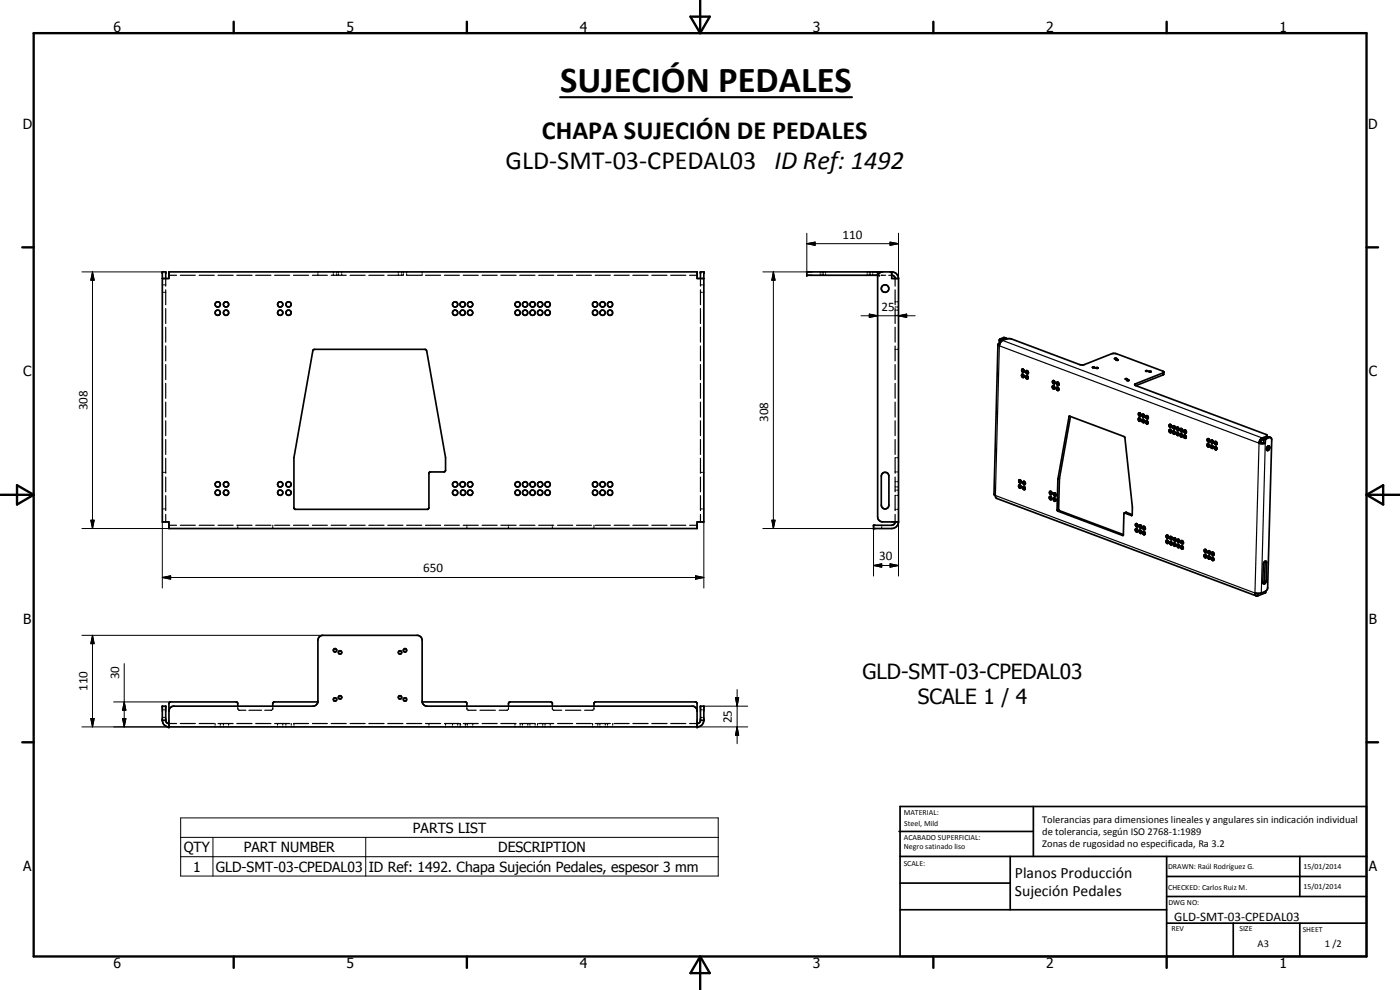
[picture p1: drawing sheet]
<svg xmlns="http://www.w3.org/2000/svg" width="420mm" height="297mm" viewBox="0 0 420 297" stroke-linecap="round" stroke-linejoin="round" font-family="sans-serif">
<g fill="none" stroke="#000" stroke-width=".51">
<path d="M48.7 83.6h2v-2h158.5v2h2M49.7 83.6v-2h-1v75h2v2h158.5v-2h2v-75h-1v2M263.4 81.6v1M263.5 82.6h-21.4v-1h25.5a2 2 0 0 1 2.1 2M264.9 81.6l-1.1 .4-.4 1.1v72l.4 1 .8 .4 5.1 .1M267.3 81.6l.3 .3v1.7h2.1M267.6 82.6l.7 .2 .3 .8M269.7 83.6v73M93.9 105.1l.5-.3 33.5 .1 5.8 32.4-.1 4.1-.4 .2h-4.1l-.4 .3v10.4l-.2 .4-40 .1-.2-.2-.1-15.3zM299.5 103.4l-1.2 44.9 .4 .4 .3 .8 78.1 29.3M299.9 103l.2 .1M299.9 103l-.4 .4"/>
<path d="M300.4 102.6l-.5 1.2-.4-.4M302 101.5l-.7-.2-1.3 .5-.1 1.2M302 101.5l-1.5 .5-.1 .6M302 101.5l.2 .1M302.1 101.7h1.4l20.5 7.7h1.4l8.3-3.3 1-.1 14.6 5.5v.8l-.3 .2-8.1 3.2M302.1 101.7l-1.7 .9M306.7 112.4a.45 .45 0 0 1 .6 .2 .45 .45 0 0 1-.4 .6l-.3-.6zM306.7 110.8l.3-.1 .4 .4-.2 .6-.5-.3zM307 112.3l.3 .7M307.1 110.8l.3 .7M307.9 111.3a.45 .45 0 0 1 .7 .3 .45 .45 0 0 1-.5 .5zM308.3 112.8l.3 .7"/>
<path d="M308.3 111.3l.3 .7M315.9 115.8a.43 .43 0 0 1 .6 .3 .43 .43 0 0 1-.5 .5l-.2-.4zM315.9 114.3a.48 .48 0 0 1 .6 .3 .48 .48 0 0 1-.2 .6l-.4-.3zM316.3 115.8l.3 .7M316.3 114.2l.3 .8M317.1 116.2l.6 .2v.7l-.6-.2zM317.5 114.7l.3 .8M317.5 116.2l.3 .8M317.5 114.7l-.1-.1a.54 .54 0 0 0-.3 .6 .54 .54 0 0 0 .5 .5l.2-.2M317.5 114.7l.3 .7M327.9 110.2l.6 .1M327.9 110.2h.1"/>
<path d="M328.5 110.3h.1M328.9 110.4h.6l-.4 .1zM334.5 107.6h.6M334.5 107.6h.1M334.9 108l.7-.1-.1 .2zM335.1 107.6h.1M335.6 107.9v.1M337.7 113.7l.7 .1zM338.1 114.1h.7M338.2 114.1h.6M338.2 114.1h-.1M338.8 114.1h.1"/>
<path d="M343.8 111.3h.7l-.6 .1zM343.8 111.3h.1M344.8 111.4l.7 .1-.4 .1zM345.5 111.5h.1M349.3 111.7l-8.5 3.4-.2 .4 39.3 14.8 .4 .3v.6M321.3 125l-3.3 18.6M341.7 124a.52 .52 0 0 1 .7 .2 .52 .52 0 0 1-.2 .7l-.4-.2zM342 125.4a.42 .42 0 0 0-.4 .6 .42 .42 0 0 0 .7 .1M342 125.5l.3 .7M342 125.4l.3 .7M342.1 123.9l.3 .7M342.9 124.3a.48 .48 0 0 1 .6 .4 .48 .48 0 0 1-.5 .5l-.3-.6z"/>
<path d="M343.1 125.9l-.1-.1a.54 .54 0 0 0-.3 .6 .54 .54 0 0 0 .5 .4l.2-.1M343.1 125.9l.3 .8M343.2 125.9l.2 .7M343.2 124.3l.3 .8M343.9 126.3l.1-.1a.56 .56 0 0 1 .5 .4 .56 .56 0 0 1-.2 .7l-.4-.4zM343.9 124.8a.47 .47 0 0 1 .7 .3 .47 .47 0 0 1-.5 .5l-.2-.4zM344.3 126.3l.3 .7M344.3 124.8l.3 .7M350.9 128.9h.1a.48 .48 0 0 1 .6 .3 .48 .48 0 0 1-.4 .6l-.4-.4zM351.3 127.4l.3 .7M351.3 127.4l-.2-.1a.54 .54 0 0 0-.2 .6 .54 .54 0 0 0 .5 .4l.2-.2M351.3 128.9l.3 .7"/>
<path d="M352 129.4l.3-.1 .3 .2 .1 .3-.2 .5-.5-.3zM352.4 129.3l.3 .7M352.4 127.8l.3 .7M353.1 129.8l.2-.1a.57 .57 0 0 1 .5 .4 .57 .57 0 0 1-.2 .6l-.4-.2zM353.1 128.2a.5 .5 0 0 1 .7 .3 .5 .5 0 0 1-.3 .7l-.4-.4zM353.5 129.8l.3 .7M353.5 128.2l.3 .7M354.2 130.2a.47 .47 0 0 1 .7 .3 .47 .47 0 0 1-.5 .6l-.3-.6zM354.6 130.2l.3 .7M354.6 128.6l.3 .7M355.7 130.6l.3 .7M355.8 129l.2 .8"/>
<path d="M362.4 133.1a.57 .57 0 0 1 .6 .4 .57 .57 0 0 1-.2 .7 .6 .6 0 0 1-.5-.4 .6 .6 0 0 1 .1-.7zM362.7 133.2l.3 .7M362.7 131.7l.3 .7M363.8 133.6l.3 .7M363.8 132.1l.3 .7M364.5 134.1h.5l.2 .6a.46 .46 0 0 1-.7 .1 .46 .46 0 0 1 0-.6zM364.9 134l.3 .7M364.9 132.5l.3 .7M377.9 133l.6 .1 1.2-.1M378.3 132.8l-.4 .2M378.3 132.8h1M379.3 131.8a1 1 0 0 0-1 1"/>
<path d="M379.3 132.8l.4 .2M379.7 133l.2-1.3 1.3-.5 .3 .2-1.1 45-.5 .9M380.3 130.7l-1.5 .7a1.62 1.62 0 0 0-.9 1.6M380.4 134a.45 .45 0 0 1 .6-.1 .45 .45 0 0 1 0 .7 .49 .49 0 0 1-.4 .6 .49 .49 0 0 1-.5-.5zM380.6 133.8v.6l-.5 .6M381.3 131.3l-.7-.2-1.1 .4-.2 .4v.9M264.7 142.1a1.15 1.15 0 0 1 1.3-.3 1.15 1.15 0 0 1 .8 1v8.8a1.14 1.14 0 0 1-1.2 1.1 1.14 1.14 0 0 1-1.1-1.1v-8.8zM268.6 156.6l-.2 .6-.8 .4h-5.4v1h5.4a2 2 0 0 0 2.1-2M305.8 144a.5 .5 0 0 1 .7 .3 .5 .5 0 0 1-.4 .6l-.3-.2zM306.1 145.5l.3 .2v.5M306.1 145.5l-.3 .1v.6l.3 .3 .3-.3M306.1 145.5l.3 .8"/>
<path d="M306.2 144l.3 .7M307 146l.2-.1 .4 .3v.6a.51 .51 0 0 1-.6-.1 .51 .51 0 0 1 0-.7zM307.4 144.4a.43 .43 0 0 0-.5 .3 .43 .43 0 0 0 .2 .5l.4 .2 .2-.2M307.4 146l.3 .7M307.4 144.4l.3 .8M315 147.5a.52 .52 0 0 1 .7 .2 .52 .52 0 0 1-.2 .7l-.6-.4zM315.3 149l.3 .8M315.3 149l-.1-.1a.52 .52 0 0 0-.2 .7 .52 .52 0 0 0 .5 .3l.1-.1M315.4 149l.3 .7M315.4 147.4l.3 .8M316.3 148a.51 .51 0 0 1 .6 .2 .51 .51 0 0 1-.2 .7l-.5-.5zM316.6 149.5l.3 .7"/>
<path d="M316.6 147.9l.3 .7M317.5 143.8l-.3 9.2 .2 .3 19.5 7.4 .2-.3M317.5 143.8l3.4-18.9 16.4 6.1 .3 .4 2.2 20.7v2.3M318 143.6l-.2 9.6 19.3 7.2M318 143.6l-.5 .2M337.4 153.9l2.1 .8 .3-.3M337.4 153.9l-.3 6.5M337.4 153.9l.6-.2 1.8 .7M340.8 157.2a.55 .55 0 0 1 .6 .2 .55 .55 0 0 1 0 .6l-.5-.1zM341.2 158.7a.45 .45 0 0 0-.5 .5 .45 .45 0 0 0 .7 .3v-.2M341.2 158.7l.2 .6M341.2 158.7l.2 .7"/>
<path d="M341.2 157.1l.3 .8M342 157.6l.2-.1a.57 .57 0 0 1 .4 .4 .57 .57 0 0 1-.2 .6l-.5-.3zM342 159.1l.4 .1 .2 .4a.4 .4 0 0 1-.4 .5 .4 .4 0 0 1-.3-.5zM342.3 157.5l.3 .8M342.3 159.1l.3 .7M343.1 158a.49 .49 0 0 1 .6 .3 .49 .49 0 0 1-.3 .6l-.4-.3zM343.4 159.5l.3 .7M343.4 158l.3 .7M350 160.7a.42 .42 0 0 1 .7 .2 .42 .42 0 0 1-.5 .6zM350.4 162.1l.3 .8M350.4 160.6l.3 .7M351.1 162.6a.44 .44 0 0 1 .7 .3 .44 .44 0 0 1-.6 .4z"/>
<path d="M351.5 161a.43 .43 0 0 0-.5 .3 .43 .43 0 0 0 .2 .5l.4 .2 .2-.3M351.5 162.6l.3 .7M351.5 161l.3 .3v.4M351.5 161l.3 .7M352.6 162.9h-.1a.47 .47 0 0 0-.3 .6 .47 .47 0 0 0 .6 .2M352.6 162.9l.3 .4-.1 .4M352.6 162.9l.3 .8M352.6 161.4l.3 .7M353.3 163.4a.45 .45 0 0 1 .7 .3 .45 .45 0 0 1-.5 .6l-.3-.6zM353.7 161.8l.3 .8M353.7 163.4l.3 .7M354.4 163.8a.52 .52 0 0 1 .7 .3 .52 .52 0 0 1-.2 .7l-.4-.2z"/>
<path d="M354.8 163.8l.3 .7M354.9 162.3l.2 .7M361.4 166.5l.1-.1a.56 .56 0 0 1 .6 .4 .56 .56 0 0 1-.2 .6l-.5-.4zM361.8 166.4l.3 .7M361.9 164.9l.3 .7M362.6 165.4l.2-.2a.57 .57 0 0 1 .5 .5 .57 .57 0 0 1-.3 .5l-.5-.4zM362.9 166.8l.3 .8M363 165.3l.3 .7M363.6 167.3a.45 .45 0 0 1 .7 .3 .45 .45 0 0 1-.5 .5l-.3-.4zM364 167.3l.3 .7M364.1 165.7l.3 .7M376.6 177.9l1.5 .1 1.8-.7-.1 .6-2.3 .9a.68 .68 0 0 1-.7-.2 .68 .68 0 0 1-.2-.7z"/>
<path d="M377.1 178l.2 .2 .5-.1M379.4 168.6l.5-.2 .2 .3-.1 5.6a.59 .59 0 0 1-.2 .7 .59 .59 0 0 1-.8-.1l.1-5.6zM379.6 168.4l-.1 5.9-.5 .7M48.7 216.1v-4.2h1v4.4l.4 .6 .6 .2M48.7 216.1h1M48.7 216.1a1.98 1.98 0 0 0 1.7 2h159.2a1.98 1.98 0 0 0 1.6-2M71.4 211.9l-.1-1-.3-.3h-19.9l-.4 .5v7M95.4 210.6h-13.2l-.3 .3v1M126.7 210.6h13.1l.3 .3v1M152.6 211.9v-1l.3-.3h12.5l.4 .3v1M178.3 211.9v-1l.3-.3h30.3l.3 .3v7.2M209.2 213.1l-.4-.8-.8-.4-80.1-.1-.6-.2-.6-.9v-18.6l-.3-.8-.4-.4-.5-.3h-28.9l-.9 .7-.3 .8v18.6l-.9 1.1-42.6 .1-.8 .4-.4 1.1"/>
<path d="M210.2 216.1h1M211.2 216.1v-4.2h-1v4.4l-.4 .6-.6 .2M269.8 249.5h40.3M270.1 242h140v45h-140zM270.1 257h140M303.2 257v16M310.1 242v15M350.1 257v30M390.1 257v12M270.1 265h33.1M270.1 273h80M350.1 277h60"/>
<path d="M350.1 269h60M350.1 263h60M370.1 277v10M390.1 277v10"/>
<circle cx="65.3" cy="93.8" r=".79"/>
<circle cx="65.4" cy="91.3" r=".8"/>
<circle cx="67.8" cy="91.3" r=".79"/>
<circle cx="67.8" cy="93.8" r=".78"/>
<circle cx="84.1" cy="93.8" r=".79"/>
<circle cx="84.1" cy="91.3" r=".79"/>
<circle cx="86.6" cy="93.8" r=".79"/>
<circle cx="86.6" cy="91.3" r=".79"/>
<circle cx="136.6" cy="93.8" r=".79"/>
<circle cx="136.6" cy="91.3" r=".79"/>
<circle cx="138.8" cy="93.8" r=".79"/>
<circle cx="138.8" cy="91.3" r=".79"/>
<circle cx="141.1" cy="91.3" r=".79"/>
<circle cx="141.1" cy="93.8" r=".79"/>
<circle cx="155.3" cy="91.3" r=".79"/>
<circle cx="155.3" cy="93.8" r=".79"/>
<circle cx="157.6" cy="91.3" r=".79"/>
<circle cx="157.6" cy="93.8" r=".79"/>
<circle cx="159.8" cy="93.8" r=".79"/>
<circle cx="159.8" cy="91.3" r=".79"/>
<circle cx="162.1" cy="93.8" r=".79"/>
<circle cx="162.1" cy="91.3" r=".79"/>
<circle cx="164.3" cy="93.8" r=".8"/>
<circle cx="164.3" cy="91.3" r=".8"/>
<circle cx="178.6" cy="91.3" r=".79"/>
<circle cx="178.6" cy="93.8" r=".79"/>
<circle cx="180.8" cy="93.8" r=".79"/>
<circle cx="180.8" cy="91.3" r=".79"/>
<circle cx="183.1" cy="93.8" r=".8"/>
<circle cx="183.1" cy="91.3" r=".8"/>
<circle cx="265.6" cy="86.6" r="1.13"/>
<circle cx="308.2" cy="113.2" r=".47"/>
<circle cx="352.4" cy="128.2" r=".44"/>
<circle cx="354.6" cy="129.1" r=".48"/>
<circle cx="355.7" cy="131" r=".44"/>
<circle cx="355.7" cy="129.5" r=".45"/>
<circle cx="362.6" cy="132.1" r=".48"/>
<circle cx="363.7" cy="134" r=".46"/>
<circle cx="363.9" cy="132.5" r=".44"/>
<circle cx="364.8" cy="132.9" r=".48"/>
<circle cx="65.3" cy="147.8" r=".79"/>
<circle cx="65.3" cy="145.4" r=".79"/>
<circle cx="67.8" cy="147.8" r=".78"/>
<circle cx="67.8" cy="145.4" r=".79"/>
<circle cx="84.1" cy="147.8" r=".78"/>
<circle cx="84.1" cy="145.4" r=".79"/>
<circle cx="86.6" cy="147.8" r=".78"/>
<circle cx="86.6" cy="145.4" r=".79"/>
<circle cx="136.6" cy="147.8" r=".78"/>
<circle cx="136.6" cy="145.3" r=".78"/>
<circle cx="138.8" cy="145.3" r=".78"/>
<circle cx="139" cy="147.8" r=".78"/>
<circle cx="141.1" cy="145.3" r=".78"/>
<circle cx="141.1" cy="147.8" r=".79"/>
<circle cx="155.3" cy="145.3" r=".79"/>
<circle cx="155.3" cy="147.8" r=".78"/>
<circle cx="157.6" cy="147.8" r=".78"/>
<circle cx="157.6" cy="145.3" r=".78"/>
<circle cx="159.8" cy="147.8" r=".78"/>
<circle cx="159.8" cy="145.3" r=".78"/>
<circle cx="162.1" cy="145.3" r=".78"/>
<circle cx="162.1" cy="147.8" r=".78"/>
<circle cx="164.3" cy="145.3" r=".78"/>
<circle cx="164.3" cy="147.8" r=".79"/>
<circle cx="178.6" cy="147.8" r=".78"/>
<circle cx="178.6" cy="145.3" r=".78"/>
<circle cx="180.8" cy="145.3" r=".78"/>
<circle cx="180.9" cy="147.8" r=".79"/>
<circle cx="183.1" cy="147.8" r=".78"/>
<circle cx="183.1" cy="145.3" r=".77"/>
<circle cx="316.5" cy="149.8" r=".46"/>
<circle cx="343.4" cy="160" r=".44"/>
<circle cx="350.3" cy="162.6" r=".47"/>
<circle cx="352.5" cy="161.9" r=".46"/>
<circle cx="353.6" cy="162.3" r=".46"/>
<circle cx="354.8" cy="162.8" r=".48"/>
<circle cx="361.7" cy="165.3" r=".49"/>
<circle cx="362.9" cy="167.2" r=".44"/>
<circle cx="364" cy="166.1" r=".46"/>
<circle cx="100.6" cy="195.1" r=".5"/>
<circle cx="102" cy="195.7" r=".51"/>
<circle cx="120.1" cy="195.7" r=".49"/>
<circle cx="121.5" cy="195.1" r=".51"/>
<circle cx="100.6" cy="209.9" r=".49"/>
<circle cx="102.1" cy="209.2" r=".51"/>
<circle cx="120.1" cy="209.2" r=".5"/>
<circle cx="121.5" cy="209.9" r=".52"/>
</g>
<g fill="none" stroke="#000" stroke-width=".35">
<path d="M48.7 87.7h.4M48.7 85.5h.4M49.4 87.7h.3M49.4 85.5h.3M49.7 83.6v2.3M49.7 87v4.4M49.7 92.6v4.5M49.7 98.2v4.5M50.7 82.6h2.3M54.1 82.6h4.5M59.8 82.6h4.5M65.4 82.6h4.6"/>
<path d="M71.1 82.6h4.5M76.7 82.6h4.6M82.4 82.6h4.5M88.1 82.6h4.5M93.8 82.6h4.4M95.4 81.6v.3M95.4 82.3v.3M99.4 82.6h4.5M100 81.6v.3M100 82.3v.3M101 81.6v.3M101 82.3v.3"/>
<path d="M101.5 81.6v.3M101.5 82.3v.3M102.6 81.6v.3M102.6 82.3v.3M105.1 82.6h4.5M110.7 82.6h4.6M116.4 82.6h4.5M119.5 81.6v.3M119.5 82.3v.3M120.6 81.6v.3M120.6 82.3v.3M121.1 81.6v.3"/>
<path d="M121.1 82.3v.3M122 82.3v.3h4.6M122 81.6v.3M126.7 81.6v.3M126.7 82.3v.3M127.7 82.6h4.5M133.4 82.6h4.5M139 82.6h4.5M144.7 82.6h4.5M150.3 82.6h4.6M156 82.6h4.6M161.7 82.6h4.5"/>
<path d="M167.3 82.6h4.6M173 82.6h4.5M178.6 82.6h4.6M184.3 82.6h4.5M189.9 82.6h4.6M195.6 82.6h4.6M201.3 82.6h4.5M207 82.6h2.2M210.2 83.6v2.3M210.2 87v4.4M210.2 92.6v4.5M210.2 98.2v4.5"/>
<path d="M210.2 87.7h.4M210.2 85.5h.4M210.9 87.7h.3M210.9 85.5h.3M246.2 81.6v.3M246.2 82.3v.3M246.7 81.6v.3M246.7 82.3v.3M247.1 81.6v.3M247.1 82.3v.3M247.8 81.6v.3M247.8 82.3v.3"/>
<path d="M260.3 81.6v.3M260.3 82.3v.3M260.9 81.6v.3M260.9 82.3v.3M261.3 81.6v.3M261.3 82.3v.3M261.9 81.6v.3M261.9 82.3v.3M263.5 82.6h.4M264.4 82.6h1.4M266.7 82.6h.9M268.6 83.6v2.3"/>
<path d="M268.6 87v4.4M268.6 92.6v4.5M268.6 98.2v4.5M268.6 92.1h.4M268.6 90.6h.4M268.6 94.6h.4M268.6 93h.4M269.3 92.1h.4M269.3 90.6h.4M269.3 94.6h.4M269.3 93h.4M49.7 103.8v4.5"/>
<path d="M49.7 109.4v4.5M49.7 115v4.5M210.2 103.8v4.5M210.2 109.4v4.5M210.2 115v4.5M268.6 104.8h.4M268.6 103.8v4.5M268.6 109.4v4.5M268.6 115v4.5M269.3 104.8h.4M299.9 102.1l.5 .2M299.9 103.8l78 29.2-1.3 44.9-77.9-29.2z"/>
<path d="M300.1 101.7l.5 .2M300.9 102.2l77.9 29.2-.1 .6M301.1 101.3l.6 .2M340.8 115.1v.6M349 111.9v.6M49.7 120.6v4.5M49.7 126.2v4.5M49.7 131.9v4.5M49.7 137.5v4.5M210.2 120.6v4.5M210.2 126.2v4.5M210.2 131.9v4.5"/>
<path d="M210.2 137.5v4.5M268.6 137.3h.4M268.6 120.6v4.5M268.6 126.2v4.5M268.6 131.9v4.5M268.6 137.5v4.5M269.3 137.3h.4M321.1 124.9l-.3 .2M379.3 131.9l.5 .2M379.5 131.5l.5 .2M379.7 133l-1.2 44.9M380 130.9v.4"/>
<path d="M380.5 131.1l.5 .2M48.7 141.7h.4M48.7 152.7h.4M49.4 141.7h.3M49.4 152.7h.3M49.7 143.1v4.5M49.7 148.7v4.5M49.7 154.3v2.3M50.7 157.6h2.3M54.1 157.6h4.5M59.8 157.6h4.5M65.4 157.6h4.6"/>
<path d="M71.1 157.6h4.5M71.4 157.6v.3M71.4 158.2v.4M76.7 157.6h4.6M81.9 157.6v.3M81.9 158.2v.4M82.4 157.6h4.5M88.1 157.6h4.5M93.8 157.6h4.4M99.4 157.6h4.5M105.1 157.6h4.5M110.7 157.6h4.6"/>
<path d="M116.4 157.6h4.5M122 157.6h4.6M127.7 157.6h4.5M133.4 157.6h4.5M139 157.6h4.5M140.1 157.6v.3M140.1 158.2v.4M144.7 157.6h4.5M150.3 157.6h4.6M152.6 157.6v.3M152.6 158.2v.4M156 157.6h4.6"/>
<path d="M161.7 157.6h4.5M165.8 157.6v.3M165.8 158.2v.4M167.3 157.6h4.6M173 157.6h4.5M178.3 157.6v.3M178.3 158.2v.4M178.6 157.6h4.6M184.3 157.6h4.5M189.9 157.6h4.6M195.6 157.6h4.6M201.3 157.6h4.5"/>
<path d="M207 157.6h2.2M210.2 143.1v4.5M210.2 148.7v4.5M210.2 154.3v2.3M210.2 141.7h.4M210.2 152.7h.4M210.9 141.7h.3M210.9 152.7h.3M264.6 157.6v.3M264.6 158.2v.4M268.6 152.8h.4M268.6 141.6h.4"/>
<path d="M268.6 143.1v4.5M268.6 148.7v4.5M268.6 154.3v2.3M268.6 146.1h.4M268.6 144.5h.4M268.6 148.6h.4M268.6 147.1h.4M269.3 152.8h.4M269.3 141.6h.4M269.3 146.1h.4M269.3 144.5h.4M269.3 148.6h.4"/>
<path d="M269.3 147.1h.4M317.7 152.8l-.5 .2M317.9 153.2l-.4 .2M338 153.7l-.4 .2M339.8 154.6l-.3 .1M337.1 160.6l-.2 .1M377.2 178.1l.3 .1v.6M379.5 174.1l.5 .2M379.7 168.7l.4 .2M379.8 177.4v.5M48.7 215.3h.4M48.7 213h.4"/>
<path d="M49.4 215.3h.3M49.4 213h.3M50.7 217.1h2.3M54.1 217.1h4.5M59.8 217.1h4.5M64.5 217.1v.3M64.5 217.8v.3M65.4 217.1h4.6M66.1 217.1v.3M66.1 217.8v.3M67 217.1v.3M67 217.8v.3"/>
<path d="M68.6 217.1v.3M68.6 217.8v.3M71.1 217.1h4.5M71.4 211.9v.2M71.4 212.3v.6M71.6 213l2.2 .1M74.7 213.1h3.8M76.7 217.1h4.6M81.6 213l-2.2 .1M81.9 211.9v.2M81.9 212.3l-.1 .6M82.4 217.1h4.5"/>
<path d="M83.3 217.1v.3M83.3 217.8v.3M84.9 217.1v.3M84.9 217.8v.3M85.8 217.1v.3M85.8 217.8v.3M87.4 217.1v.3M87.4 217.8v.3M88.1 217.1h4.5M88.2 217.1v.3M88.2 217.8v.3M93.8 217.1h4.4"/>
<path d="M99.4 217.1h4.5M105.1 217.1h4.5M110.7 217.1h4.6M116.4 217.1h4.5M122 217.1h4.6M127.7 217.1h4.5M128.7 217.1v.3M128.7 217.8v.3M133.4 217.1h4.5M133.7 217.1v.3M133.7 217.8v.3M135.8 217.1v.3"/>
<path d="M135.8 217.8v.3M137.4 217.1v.3M137.4 217.8v.3M138.1 217.1v.3M138.1 217.8v.3M138.2 217.1v.3M138.2 217.8v.3M139 217.1h4.5M139.6 217.1v.3M139.6 217.8v.3M139.8 217.1v.3M139.8 217.8v.3"/>
<path d="M140.1 211.9v.2M140.1 212.3l.1 .6M140.3 217.1v.3M140.3 217.8v.3M140.4 213l2.5 .1M141.9 217.1v.3M141.9 217.8v.3M144 213.1h4.7M144.7 217.1h4.5M150.3 217.1h4.6M152.3 213l-2.5 .1M152.6 211.9v.2"/>
<path d="M152.6 212.3v.6M154.5 217.1v.3M154.5 217.8v.3M156 217.1h4.6M156.1 217.1v.3M156.1 217.8v.3M156.8 217.1v.3M156.8 217.8v.3M158.4 217.1v.3M158.4 217.8v.3M159 217.1v.3M159 217.8v.3"/>
<path d="M160.6 217.1v.3M160.6 217.8v.3M161.3 217.1v.3M161.3 217.8v.3M161.7 217.1h4.5M162.9 217.1v.3M162.9 217.8v.3M163.6 217.1v.3M163.6 217.8v.3M165.1 217.1v.3M165.1 217.8v.3M165.8 211.9v.2"/>
<path d="M165.8 212.3v.6M166 213l2.6 .1M167.3 217.1h4.6M169.7 213.1h4.6M173 217.1h4.5M177.8 217.1v.3M177.8 217.8v.3M178 213l-2.5 .1M178.3 211.9v.2M178.3 212.3l-.1 .6M178.6 217.1h4.6M179.4 217.1v.3"/>
<path d="M179.4 217.8v.3M180 217.1v.3M180 217.8v.3M181.6 217.1v.3M181.6 217.8v.3M182.3 217.1v.3M182.3 217.8v.3M183.9 217.1v.3M183.9 217.8v.3M184.3 217.1h4.5M189.9 217.1h4.6M195.6 217.1h4.6"/>
<path d="M201.3 217.1h4.5M207 217.1h2.2M210.2 215.3h.4M210.2 213h.4M210.9 215.3h.3M210.9 213h.3"/>
</g>
<g fill="#000">
<circle cx="48.7" cy="81.6" r=".25"/>
<circle cx="49.7" cy="81.6" r=".25"/>
<circle cx="210.2" cy="81.6" r=".25"/>
<circle cx="211.2" cy="81.6" r=".25"/>
<circle cx="242.1" cy="82.6" r=".25"/>
<circle cx="242.1" cy="81.6" r=".25"/>
<circle cx="263.9" cy="82.6" r=".18"/>
<circle cx="262.2" cy="158.6" r=".25"/>
<circle cx="262.2" cy="157.6" r=".25"/>
<circle cx="48.7" cy="211.9" r=".25"/>
<circle cx="49.7" cy="211.9" r=".25"/>
<circle cx="50.7" cy="218.1" r=".25"/>
<circle cx="209.2" cy="218.1" r=".25"/>
<circle cx="210.2" cy="211.9" r=".25"/>
<circle cx="211.2" cy="211.9" r=".25"/>
</g>
<g fill="none" stroke="#000" stroke-width=".71">
<path d="M10.1 9.9h400v277.1h-400zM70.1 6.5v3.4M140.1 6.5v3.4M207.2 5h5.8l-2.9 4.9zM210.1 0v9.9M280.1 6.5v3.4M350.1 6.5v3.4M6.7 74.2h3.4M410.1 74.2h3.5M.1 148.5h10M5.1 145.6l5 2.9-5 2.9zM410.1 148.5h10"/>
<path d="M410.1 148.5l5-2.9v5.8zM6.7 222.7h3.4M410.1 222.7h3.5M70.1 287v3.4M140.1 287v3.4M210.1 287v10M210.1 287l2.9 5h-5.8zM280.1 287v3.4M350.1 287v3.4"/>
</g>
<g fill="none" stroke="#000" stroke-width=".3">
<path d="M242.1 73.1l2.5-.5v1zM242.1 70v11.6h-13.2M242.1 73.1h27.6M267.1 72.6l2.6 .5-2.6 .5zM269.7 70v13.6M24.6 81.6h24.1M27.8 81.6l.5 2.5h-1zM27.8 81.6v77M232.1 81.6l.5 2.5h-1zM232.1 81.6v77M258.4 94.7h16.2M260.9 94.2l2.5 .5-2.5 .5z"/>
<path d="M269.7 94.7l2.4-.5v1zM24.6 158.6h26.1M27.3 156.1h1l-.5 2.5zM48.7 156.6v19.8M211.2 156.6v19.8M228.9 158.6h33.3v14.2M231.6 156.1h1l-.5 2.5zM269.7 156.6v16.2M48.7 173.3l2.5-.5v1zM48.7 173.3h162.5M208.7 172.8l2.5 .5-2.5 .5zM262.2 169.7l2.4-.5v1z"/>
<path d="M262.2 169.7h7.5M267.1 169.2l2.6 .5-2.6 .5zM24.6 190.6h72.3M27.8 190.6l.5 2.5h-1zM27.8 190.6v27.5M37.3 199.1v19M24.6 218.1h26.1M27.3 215.6h1l-.5 2.5zM34.1 210.6h17.1M36.8 215.6h1l-.5 2.5zM37.3 210.6l.5 2.5h-1zM209.2 218.1h15.2"/>
<path d="M211.2 211.9h13.2M220.7 209.3h1l-.5 2.6zM221.2 218.1l.5 2.5h-1zM221.2 206.9v16.2M54.2 245.4h161.3v17.4h-161.3zM54.2 251.2h161.3M54.2 257h161.3M63.9 251.2v11.6M109.8 251.2v11.6"/>
</g>
<g fill="#000">
<path d="M242.1 73.1l2.5-.5v1zM267.1 72.6l2.6 .5-2.6 .5zM27.8 81.6l.5 2.5h-1zM232.1 81.6l.5 2.5h-1zM260.9 94.2l2.5 .5-2.5 .5zM269.7 94.7l2.4-.5v1zM27.3 156.1h1l-.5 2.5zM231.6 156.1h1l-.5 2.5zM48.7 173.3l2.5-.5v1zM208.7 172.8l2.5 .5-2.5 .5zM262.2 169.7l2.4-.5v1zM267.1 169.2l2.6 .5-2.6 .5z"/>
<path d="M27.8 190.6l.5 2.5h-1zM27.3 215.6h1l-.5 2.5zM36.8 215.6h1l-.5 2.5zM37.3 210.6l.5 2.5h-1zM220.7 209.3h1l-.5 2.6zM221.2 218.1l.5 2.5h-1z"/>
</g>
<path d="M168.1 29.2h87.6" fill="none" stroke="#000" stroke-width=".63"/>
<text font-size="11" x="168.1" y="27.6">SUJECIÓN PEDALES</text>
<g font-size="7.9">
<text x="162.6" y="41.6">CHAPA SUJECIÓN DE PEDALES</text>
<text x="151.7" y="50.6">GLD-SMT-03-CPEDAL03 ID Ref: 1492</text>
</g>
<g font-size="6.3">
<text x="258.8" y="203.8">GLD-SMT-03-CPEDAL03</text>
<text x="275.5" y="211.3">SCALE 1 / 4</text>
</g>
<g font-size="4.7">
<text x="304.6" y="263.5">Planos Producción</text>
<text x="304.6" y="268.9">Sujeción Pedales</text>
</g>
<g font-size="4.2">
<text x="34" y="9.6">6</text>
<text x="104" y="9.6">5</text>
<text x="174" y="9.6">4</text>
<text x="244" y="9.6">3</text>
<text x="314" y="9.6">2</text>
<text x="384" y="9.6">1</text>
<text x="6.8" y="38.7">D</text>
<text x="410.6" y="38.7">D</text>
<text x="7" y="112.9">C</text>
<text x="410.8" y="112.9">C</text>
<text x="7" y="187.1">B</text>
<text x="410.8" y="187.1">B</text>
<text x="123.9" y="249.9">PARTS LIST</text>
<text x="55.1" y="255.7">QTY</text>
<text x="73.1" y="255.7">PART NUMBER</text>
<text x="149.6" y="255.7">DESCRIPTION</text>
<text x="7" y="261.4">A</text>
<text x="57.9" y="261.5">1</text>
<text x="64.8" y="261.5">GLD-SMT-03-CPEDAL03</text>
<text x="110.6" y="261.7">ID Ref: 1492. Chapa Sujeción Pedales, espesor 3 mm</text>
<text x="410.8" y="261.4">A</text>
<text x="34" y="290.4">6</text>
<text x="104" y="290.4">5</text>
<text x="174" y="290.4">4</text>
<text x="244" y="290.4">3</text>
<text x="314" y="290.4">2</text>
<text x="384" y="290.4">1</text>
</g>
<g font-size="3.9">
<text x="252.9" y="71.6">110</text>
<text x="264.5" y="93.2">25</text>
<text x="26.2" y="123.1" transform="rotate(-90 26.2 123.1)">308</text>
<text x="230.6" y="126.6" transform="rotate(-90 230.6 126.6)">308</text>
<text x="127" y="171.7">650</text>
<text x="263.9" y="168.1">30</text>
<text x="35.8" y="203.8" transform="rotate(-90 35.8 203.8)">30</text>
<text x="26.2" y="207.4" transform="rotate(-90 26.2 207.4)">110</text>
<text x="219.7" y="217" transform="rotate(-90 219.7 217)">25</text>
<text x="352.4" y="276.3">GLD-SMT-03-CPEDAL03</text>
</g>
<g font-size="3.1">
<text x="312.7" y="246.8">Tolerancias para dimensiones lineales y angulares sin indicación individual</text>
<text x="312.7" y="250.4">de tolerancia, según ISO 2768-1:1989</text>
<text x="312.7" y="254">Zonas de rugosidad no especificada, Ra 3.2</text>
<text x="377.4" y="284.1">A3</text>
<text x="397.6" y="284.2">1 /2</text>
</g>
<g font-size="2.4">
<text x="271.2" y="244.4">MATERIAL:</text>
<text x="271.3" y="252">ACABADO SUPERFICIAL:</text>
<text x="271.4" y="247.9">Steel, Mild</text>
<text x="271.3" y="254.6">Negro satinado liso</text>
<text x="271.2" y="259.7">SCALE:</text>
<text x="350.6" y="260.8">DRAWN: Raúl Rodríguez G.</text>
<text x="391.2" y="260.6">15/01/2014</text>
<text x="350.6" y="267">CHECKED: Carlos Ruiz M.</text>
<text x="391.2" y="266.7">15/01/2014</text>
<text x="350.6" y="271.4">DWG NO:</text>
<text x="351.6" y="279.3">REV</text>
<text x="372" y="279.4">SIZE</text>
<text x="391" y="279.6">SHEET</text>
</g>
</svg>
